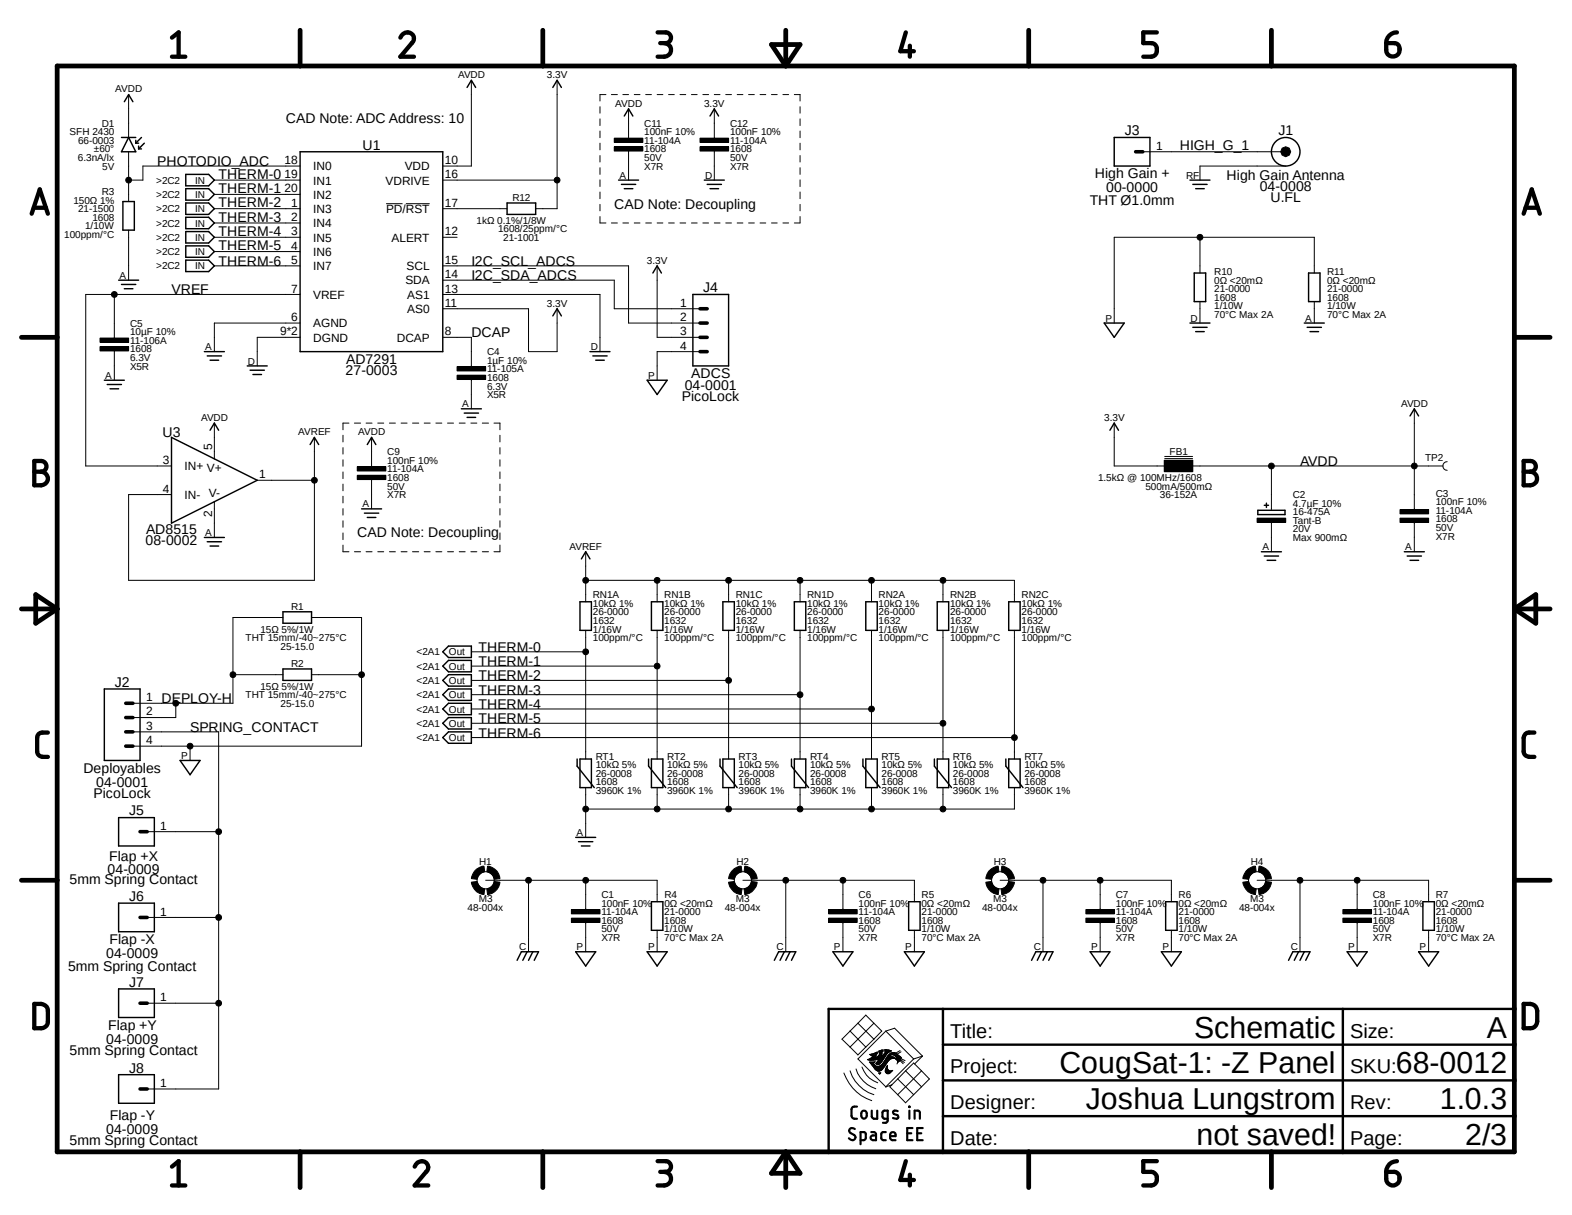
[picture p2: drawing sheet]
<svg xmlns="http://www.w3.org/2000/svg" width="279mm" height="216mm" viewBox="0 0 279 216" stroke-linecap="round" stroke-linejoin="round" font-family="sans-serif">
<path d="M3.4 3.1l272.6 209.7M276 3.1l-272.6 209.7" fill="none" stroke="#fff" stroke-width=".18"/>
<g fill="none" stroke="#000" stroke-width=".18">
<path d="M22.9 16.8v7.6M83.8 14.3v15.2h-5.1M99 14.3v22.8h-3.8M106.6 19v1.1M107.7 16.8h-1.1v1.1M108.7 16.8h1M110.7 16.8h1M111.7 19.3v5.3M112.7 16.8h1M114.8 16.8h1M116.8 16.8h1M118.8 16.8h1"/>
<path d="M120.9 16.8h1M122.9 16.8h1M124.9 16.8h1M127 16.8h1M127 19.3v5.3M129 16.8h1M131 16.8h1M133.1 16.8h1M135.1 16.8h1M137.1 16.8h1M139.1 16.8h1.1M141.2 16.8h1v1.1"/>
<path d="M142.2 19v1.1M22.9 27v8.8M38.1 39.6h15.2M38.1 32h15.2M38.1 34.5h15.2M38.1 37.1h15.2M53.3 29.5h-27.9v2.5h-2.5M68.6 36.2h2.9M72.1 36.2h4.3M78.7 32h20.3M78.7 37.1h11.4M106.6 21.1v1.2"/>
<path d="M106.6 23.3v1.2M106.6 25.4v1.2M106.6 27.6v1.2M106.6 29.8v1.2M106.6 32v1.1M106.6 34.1v1.2M106.6 36.3v1.2M106.6 38.5v1.1h1.1M108.7 39.6h1M109.2 24.6h5.1v.7h-5.1zM109.2 26.1h5.1v.7h-5.1zM110.7 39.6h1"/>
<path d="M111.7 26.8v5.2M112.7 39.6h1M114.8 39.6h1M116.8 39.6h1M118.8 39.6h1M120.9 39.6h1M122.9 39.6h1M124.4 24.6h5.1v.7h-5.1zM124.4 26.1h5.1v.7h-5.1zM124.9 39.6h1M127 39.6h1M127 26.8v5.2"/>
<path d="M129 39.6h1M131 39.6h1M133.1 39.6h1M135.1 39.6h1M137.1 39.6h1M139.1 39.6h1.1M142.2 38.5v1.1h-1M142.2 21.1v1.2M142.2 23.3v1.2M142.2 25.4v1.2M142.2 27.6v1.2M142.2 29.8v1.2"/>
<path d="M142.2 32v1.1M142.2 34.1v1.2M142.2 36.3v1.2M203.1 27h25.4M228.5 29.5h-15.2v2.5M20.3 52.3v7.8M22.9 40.9v8.9M38.1 42.2h15.2M38.1 44.7h15.2M38.1 47.2h15.2M53.3 59.9h-7.6v5.1M53.3 57.4h-15.2v5.1"/>
<path d="M53.3 52.3h-38.1v30.5h15.3M78.7 52.3h27.9v10.2M78.7 54.9h15.2v7.6h5.1v-7.6M78.7 59.9h5.1v5.3M78.7 47.2h33v10.2h12.7M78.7 49.8h30.5v5.1h15.2M78.7 42.2h2.5M116.8 47.2v12.7h7.6M213.3 42.2v6.3M213.3 53.6v3.8M233.6 48.5v-6.3h-35.6v15.2M233.6 53.6v3.8"/>
<path d="M17.8 60.1h5.1v.7h-5.1zM17.8 61.6h5.1v.8h-5.1zM20.3 62.4v5.2M38.1 75.2v6.3M55.9 77.7v25.4h-33v-15.2h7.6M61 77.3v1.2M61 79.5v1.2M62 75.2h-1v1.2M63 75.2h1.1M65.1 75.2h1M66 77.7v5.2M67.1 75.2h1.1"/>
<path d="M69.2 75.2h1.1M71.3 75.2h1M73.3 75.2h1.1M75.4 75.2h1.1M77.5 75.2h1M79.5 75.2h1.1M81.2 65.2h5.1v.7h-5.1zM81.2 66.7h5.1v.7h-5.1zM81.6 75.2h1.1M83.7 75.2h1.1M83.8 67.4v5.2M85.7 75.2h1.1"/>
<path d="M87.8 75.2h1.1v1.2M88.9 77.3v1.2M88.9 79.5v1.2M124.4 62.5h-7.6v5.1M198 75.2v7.6h8.9M251.4 72.6v18M38.1 89.2v6.3M45.7 85.3h10.2M61 81.7v1.1M61 83.9v1.1M61 86v1.2M61 88.2v1.2"/>
<path d="M61 90.4v1.1M61 92.5v1.2M61 94.7v1.2M61 96.9v1.1h1M63 98h1.1M63.5 82.9h5.1v.8h-5.1zM63.5 84.5h5.1v.7h-5.1zM65.1 98h1M66 85.2v5.2M67.1 98h1.1M69.2 98h1.1M71.3 98h1"/>
<path d="M73.3 98h1.1M75.4 98h1.1M77.5 98h1M79.5 98h1.1M81.6 98h1.1M83.7 98h1.1M85.7 98h1.1M88.9 96.9v1.1h-1.1M88.9 81.7v1.1M88.9 83.9v1.1M88.9 86v1.2M88.9 88.2v1.2"/>
<path d="M88.9 90.4v1.1M88.9 92.5v1.2M88.9 94.7v1.2M104.1 98v8.9M206.9 81.8h5.1v2h-5.1zM207 81.5h5M207 81.1h5M212 82.8h44.5M223.4 92.1h5.1v.7h-5.1zM226 82.8v7.8M226 92.8v5.2M248.8 90.6h5.1v.7h-5.1z"/>
<path d="M248.8 92.1h5.1v.7h-5.1zM251.4 92.8v5.2M257.2 82a.76 .76 0 0 0-.7 .8 .76 .76 0 0 0 .7 .8M41.4 119.9h8.9M50.3 109.7h-8.9v15.3h-17.8M55.4 109.7h8.9v22.9h-40.7M55.4 119.9h8.9M83.8 115.8h20.3M83.8 118.4h33M104.1 112v22.9M104.1 103.1h76.2v3.8M116.8 103.1v3.8"/>
<path d="M116.8 112v22.9M129.5 103.1v3.8M129.5 112v22.9M142.2 103.1v3.8M142.2 112v22.9M154.9 103.1v3.8M154.9 112v22.9M167.6 103.1v3.8M167.6 112v22.9M180.3 112v22.9M23.6 130h15.3v63.5h-12.7M31.2 125v2.5h-7.6"/>
<path d="M33.8 132.6v2.5M83.8 120.9h45.7M83.8 123.4h58.4M83.8 126h71.1M83.8 128.5h83.8M83.8 131.1h96.5M104.1 140v8.8M116.8 140v3.8M129.5 140v3.8M142.2 140v3.8M154.9 140v3.8M167.6 140v3.8"/>
<path d="M180.3 140v3.8h-76.2M26.2 147.8h12.7M83.8 156.8l1-.2a1.57 1.57 0 0 0 1.3 1.3l-.1 1.1a2.44 2.44 0 0 1-2.2-2.2zM84.3 154.8a2.49 2.49 0 0 1 1.7-.9l.1 1a1.68 1.68 0 0 0-1.3 1.4l-1-.2zM86.3 156.4h30.5v3.8M86.5 157.9a1.47 1.47 0 0 0 1.3-1.3l1.1 .2a2.45 2.45 0 0 1-2.2 2.2zM86.7 153.9a2.45 2.45 0 0 1 2.2 2.2l-1.1 .2a1.57 1.57 0 0 0-1.3-1.4zM93.9 156.4v12.7M104.1 156.4v5.2M129.5 156.8l1-.2a1.46 1.46 0 0 0 1.4 1.3l-.2 1.1a2.44 2.44 0 0 1-2.2-2.2zM130 154.8a2.3 2.3 0 0 1 1.7-.9l.2 1a1.56 1.56 0 0 0-1.4 1.4l-1-.2 .2-.8zM132 156.4h30.5v3.8"/>
<path d="M132.2 157.9a1.47 1.47 0 0 0 1.4-1.3l1 .2a2.58 2.58 0 0 1-2.2 2.2zM132.4 153.9a2.45 2.45 0 0 1 2.2 2.2l-1 .2a1.57 1.57 0 0 0-1.4-1.4zM139.7 156.4v12.7M149.8 156.4v5.2M175.2 156.8l1-.2a1.47 1.47 0 0 0 1.3 1.3l-.1 1.1a2.45 2.45 0 0 1-2.2-2.2zM175.7 154.8a2.49 2.49 0 0 1 1.7-.9l.1 1a1.57 1.57 0 0 0-1.3 1.4l-1-.2 .2-.8zM177.8 156.4h30.4v3.8M177.9 157.9a1.57 1.57 0 0 0 1.4-1.3l1 .2a2.57 2.57 0 0 1-2.2 2.2zM178.1 153.9a2.44 2.44 0 0 1 2.2 2.2l-1 .2a1.68 1.68 0 0 0-1.4-1.4zM185.4 156.4v12.7M195.5 156.4v5.2M220.9 156.8l1-.2a1.57 1.57 0 0 0 1.4 1.3l-.2 1.1a2.44 2.44 0 0 1-2.2-2.2z"/>
<path d="M221.4 154.8a2.49 2.49 0 0 1 1.7-.9l.2 1a1.68 1.68 0 0 0-1.4 1.4l-1-.2zM223.4 156.4h30.5v3.8M223.6 157.9a1.47 1.47 0 0 0 1.4-1.3l1 .2a2.45 2.45 0 0 1-2.2 2.2zM223.8 153.9a2.45 2.45 0 0 1 2.2 2.2l-1 .2a1.57 1.57 0 0 0-1.4-1.4zM231.1 156.4v12.7M241.2 156.4v5.2M26.2 163h12.7M26.2 178.3h12.7M101.6 161.6h5v.8h-5zM101.6 163.2h5v.7h-5zM104.1 163.9v5.2M116.8 165.3v3.8"/>
<path d="M147.3 161.6h5.1v.8h-5.1zM147.3 163.2h5.1v.7h-5.1zM149.8 163.9v5.2M162.5 165.3v3.8M193 161.6h5.1v.8h-5.1zM193 163.2h5.1v.7h-5.1zM195.5 163.9v5.2M208.2 165.3v3.8M238.7 161.6h5.1v.8h-5.1zM238.7 163.2h5.1v.7h-5.1zM241.2 163.9v5.2M253.9 165.3v3.8"/>
<path d="M150 190.7a7.9 7.9 0 0 0 4.9 4.9M151.1 190.3a6.6 6.6 0 0 0 4.2 4.2M151.1 186.1l1.4 1.4 1.4-1.4M151.1 183.2l2.8 2.9M152.1 189.9a5.5 5.5 0 0 0 3.6 3.6M152.5 181.8l1.4-1.4 2.8 2.8-1.4 1.5M152.5 181.8l-2.9 2.9 1.5 1.4M152.5 181.8l2.8 2.9M153.2 189.6a4.4 4.4 0 0 0 2.8 2.8M154.3 188.3h1.6M154.3 188.3h1.3M154.5 188.2l-.3 .1 .7 .1 1.3-.3-.3 .6"/>
<path d="M154.5 188.2h2.6M154.6 188.8h.8M154.6 187.4h1.1M154.6 188.8h.7M154.7 188.1h2.4M154.7 188.9h.5M154.7 187.5h1M154.7 188.9l.7 1M154.8 189h.5M154.8 188h2.4M154.9 189.1h.4M154.9 187.6h.8"/>
<path d="M154.9 187.3h.9M154.9 189.2h.5M154.9 187.9l-.4 .3M154.9 187.9h2.3M155 187.8h.6M155 189.3h.5M155.1 189.4h.5M155.1 187.7h.6M155.2 189.6h2M155.2 187.2h.7M155.2 188.9l.1 .2M155.3 189.7h1.8"/>
<path d="M155.3 184.7l-1.4 1.4M155.3 181.8l-4.2 4.3M155.3 189.1l.5 .4M155.4 189.8h1.6M155.4 189.9h1.5M155.4 189.9l.2 .2M155.5 188.7h.1M155.5 187.1h.4M155.5 190h1.3M155.5 188.7h-1l.2 .2M155.5 188.7l-.3 .2M155.6 190.1a.7 .7 0 0 0 .9 .1"/>
<path d="M155.6 190.1h1.2M155.7 190.2h1M155.7 189h.7M155.7 188.9h.8M155.7 187h.2M155.8 188.8h.7M155.8 190.2h.7M155.8 189.1h.5M155.8 187.8h1.5M155.9 188.8h.7M155.9 186.9h.1M155.9 186.9l-.3 1 .6-.3"/>
<path d="M155.9 186.9l-1.3 .5 .6 .3-.3 .2M155.9 188.7h.8M156 188.6h.8M156 187.7h1.4M156 188.5h.8M156.1 188.4h.8M156.1 187.7h1.3M156.1 188.3h.8M156.2 188.3h.8M156.2 187.6h1.2M156.2 186.8l.1 .3h.1l-.1 .3M156.2 187.5h.5"/>
<path d="M156.2 186.9h.6M156.2 186.8h.7M156.3 190.8h.1M156.3 189.5h.9M156.3 187h.5M156.3 187.4l-.1 .2M156.3 187.4h.4M156.3 187.3h.4M156.3 187.2h.5M156.4 190.7l.1-.1-.2 .2M156.4 187.1h.4M156.4 189.4l-1.2 .1"/>
<path d="M156.4 189.4h.9M156.4 186.7l-.2 .1M156.4 186.7h.5M156.5 190.7h-.3l.2 .2M156.5 189.3h.9M156.7 189.2h.7M156.7 186.6h.3l-.1 .3h-.7M156.7 186.6l-.3 .1M156.7 186.6h.2M156.7 190.2h-.2M156.7 187.4l.1 .2 .1-.1M156.8 186.9l-.1 .5"/>
<path d="M156.8 189.1h.7M156.8 189h.7M156.8 190l-.1 .2M156.9 188.9h.7M156.9 187.5h.6M157 188.8h.6M157 187.4h.6M157.1 188.2l-.5 .6a.57 .57 0 0 1-.9 .2l.2-.3M157.1 188.8h.6M157.1 188.8l-.7 .6M157.1 188.7h.7M157.1 187.3h.5"/>
<path d="M157.1 189.7l-.3 .3M157.2 187.2l-.3 .3M157.2 188.6h.6M157.2 187.2h.5M157.2 188.5h.7M157.3 188.4h.7M157.3 187.8l-.2 .4M157.3 187.1h.5M157.3 186.8h1M157.3 186.7h1M157.3 186.6h.8M157.3 187h.6"/>
<path d="M157.4 190.3h1.1M157.4 190.4h1.1M157.4 190.2h.6M157.4 190.2h.5M157.4 188.3h.7M157.4 190.5h1M157.4 190.1h.4M157.4 190h.4M157.4 186.9h.8M157.4 188.3h.8M157.4 186.9h.6M157.4 183.2l5 5"/>
<path d="M157.4 183.2l-4.9 5 5 5M157.4 183.2l1.6-.5 5 5M157.4 190.6h.9M157.4 189.9h.3M157.4 188.2h.9M157.5 189.8h.2M157.5 188.1h1.1M157.5 188.1l-.4 .7M157.5 190.7h.7M157.5 189.7h.2M157.6 189.7h.1M157.6 188h1.4"/>
<path d="M157.6 189.6h.1M157.6 187.9h1.4M157.6 189.5h.1M157.6 187.8h1.2M157.7 190.8h.3M157.7 189.4v-.1l-.3 .8v.5M157.7 189.4v.3M157.7 189.7l.1 .3M157.7 189.4h.1M157.7 187.7h.4M157.8 190l.3 .3M157.8 187.7h.3"/>
<path d="M157.9 187.6h.3M157.9 187.5h.4M158 187.4h1.6M158.2 186.9l-.5 .3-.4 .6M158.2 186.9l.3-.2-1.2-.2v.3h.1l-.2 .4M158.2 190.3l.5-.1-.7 .6h-.3l-.3-.2M158.2 187.2h1.1M158.3 187.5l-.3 .2 .7 .1 .5 .4M158.3 187.1h.9M158.3 187.1a1.08 1.08 0 0 1 1.4 .4l.5 .4M158.3 187.1l-.8 1M158.3 187.5a.79 .79 0 0 1 1.1 .7h-.1l.2 .3"/>
<path d="M158.5 190.2h.1M158.8 187.5h.8M159 187.6h.8M159 188.1l.2 .1M159.1 187.7h.8M159.2 188.2h.1M159.2 188.1a1.53 1.53 0 0 0-1.8 1l-.3 .6M159.2 187.7h.8M159.3 187.8h.8M159.3 188.3h.8M159.3 187.9h.9M159.3 188h.8"/>
<path d="M159.4 188.3h.6M159.4 188.2h.7M159.4 188.1h.7M159.5 188.4h.5M159.5 188.8l-.1 .3M159.5 188.6h.3M159.5 188.5h.4M159.5 188.5l.1 .2M159.6 191.7l-1.4 1.4 1.4 1.4M159.6 191.7l2.8 2.8M159.6 188.8h.1M159.6 188.7h.1"/>
<path d="M159.6 188.7l-.1 .1M159.9 188.4l.6 .6M160 186.7l-.8 .5M160 188.4l-.4 .3M160.1 188.3l.6 .5M160.1 188.3l-.1 .1M160.1 188.1l.8 .4M160.1 186.9l-.7 .4h-1.3M160.2 187.9l-.1 .4M161 190.3l1.4-1.4 1.4 1.4M161 190.3l-1.4 1.4M161 190.3l2.8 2.8"/>
<path d="M162.4 188.2l-5 4.9 1.1-.3M163.8 190.3l1.4 1.4-4.2 4.3-1.4-1.5M163.8 190.3l-4.2 4.2M164 187.7l-1.6 .5M164 187.7l-1.4 1.4"/>
<circle cx="22.9" cy="32" r=".51"/>
<circle cx="99" cy="32" r=".51"/>
<circle cx="228.5" cy="27" r=".88"/>
<circle cx="20.3" cy="52.3" r=".51"/>
<circle cx="213.3" cy="42.2" r=".51"/>
<circle cx="55.9" cy="85.3" r=".51"/>
<circle cx="226" cy="82.8" r=".51"/>
<circle cx="251.4" cy="82.8" r=".51"/>
<circle cx="41.4" cy="119.9" r=".51"/>
<circle cx="64.3" cy="119.9" r=".51"/>
<circle cx="104.1" cy="115.8" r=".51"/>
<circle cx="104.1" cy="103.1" r=".51"/>
<circle cx="116.8" cy="103.1" r=".51"/>
<circle cx="116.8" cy="118.4" r=".51"/>
<circle cx="129.5" cy="103.1" r=".51"/>
<circle cx="142.2" cy="103.1" r=".51"/>
<circle cx="154.9" cy="103.1" r=".51"/>
<circle cx="167.6" cy="103.1" r=".51"/>
<circle cx="31.2" cy="125" r=".51"/>
<circle cx="33.8" cy="132.6" r=".51"/>
<circle cx="129.5" cy="120.9" r=".51"/>
<circle cx="142.2" cy="123.4" r=".51"/>
<circle cx="154.9" cy="126" r=".51"/>
<circle cx="167.6" cy="128.5" r=".51"/>
<circle cx="180.3" cy="131.1" r=".51"/>
<circle cx="38.9" cy="147.8" r=".51"/>
<circle cx="86.3" cy="156.4" r="1.53"/>
<circle cx="93.9" cy="156.4" r=".51"/>
<circle cx="104.1" cy="156.4" r=".51"/>
<circle cx="104.1" cy="143.8" r=".51"/>
<circle cx="116.8" cy="143.8" r=".51"/>
<circle cx="129.5" cy="143.8" r=".51"/>
<circle cx="132" cy="156.4" r="1.53"/>
<circle cx="139.7" cy="156.4" r=".51"/>
<circle cx="142.2" cy="143.8" r=".51"/>
<circle cx="149.8" cy="156.4" r=".51"/>
<circle cx="154.9" cy="143.8" r=".51"/>
<circle cx="167.6" cy="143.8" r=".51"/>
<circle cx="177.8" cy="156.4" r="1.53"/>
<circle cx="185.4" cy="156.4" r=".51"/>
<circle cx="195.5" cy="156.4" r=".51"/>
<circle cx="223.4" cy="156.4" r="1.53"/>
<circle cx="231.1" cy="156.4" r=".51"/>
<circle cx="241.2" cy="156.4" r=".51"/>
<circle cx="38.9" cy="163" r=".51"/>
<circle cx="38.9" cy="178.3" r=".51"/>
</g>
<g fill="none" stroke="#000" stroke-width=".85">
<path d="M10.2 11.7h259v193h-259zM53.3 5.4v6.3M96.5 5.4v6.3M137.1 7.9h5.1l-2.5 3.8zM139.7 5.4v6.3M182.8 5.4v6.3M226 5.4v6.3M3.8 59.9h6.4M269.2 59.9h6.3M3.8 108.2h6.4M6.3 105.7l3.9 2.5-3.9 2.5zM269.2 108.2h6.3"/>
<path d="M269.2 108.2l3.8-2.5v5zM3.8 156.4h6.4M269.2 156.4h6.3M53.3 204.7v6.3M96.5 204.7v6.3M139.7 204.7v6.3M139.7 204.7l2.5 3.8h-5.1zM182.8 204.7v6.3M226 204.7v6.3"/>
</g>
<g fill="none" stroke="#000" stroke-width=".76">
<path d="M30.6 6.7l1.1-.9v4.3M30.6 10.1h2.3M71.2 6.7a1.19 1.19 0 0 1 1.5-.9 1.19 1.19 0 0 1 .7 1.6l-2.2 2.7h2.4M116.9 5.8h1.4a.95 .95 0 0 1 1 .9 .95 .95 0 0 1-1 1h-1M118.1 7.7a1.21 1.21 0 0 1 1.2 1.2 1.21 1.21 0 0 1-1.2 1.2h-1.2M161 5.8l-1 3.3h2.4M161.7 8.1v2M205.6 5.8h-2.4v1.9h1.4a1.23 1.23 0 0 1 1 1.2 1.23 1.23 0 0 1-1 1.2h-1.4M246.4 7.7h1.4a1.21 1.21 0 0 1 .9 1.4 1.21 1.21 0 0 1-1.3 .9 1.09 1.09 0 0 1-1-1.2zM248.3 5.8a1.88 1.88 0 0 0-1.9 1.9M5.6 38l1.5-4.3 1.4 4.3M6 36.9h2.2"/>
<path d="M270.8 38l1.4-4.3 1.5 4.3M271.1 36.9h2.2M6.1 81.9h1.2a.95 .95 0 0 1 1 1 .95 .95 0 0 1-1 .9 1.21 1.21 0 0 1 1.2 1.2 1.21 1.21 0 0 1-1.2 1.2h-1.2zM6.1 83.8h1.2M270.8 81.9h1.2a.95 .95 0 0 1 1 1 .95 .95 0 0 1-1 .9 1.21 1.21 0 0 1 1.2 1.2 1.21 1.21 0 0 1-1.2 1.2h-1.2zM270.8 83.8h1.2M8.5 130.2h-1a.87 .87 0 0 0-.9 .9v2.4a.97 .97 0 0 0 .9 1h1M272.7 130.2h-.9a.94 .94 0 0 0-1 .9v2.4a.97 .97 0 0 0 1 1h.9M6.1 178.4a2.22 2.22 0 0 1 2.2 .5l.2 .7v1.9a1.13 1.13 0 0 1-1.2 1.2h-1.2zM270.8 178.4a2.07 2.07 0 0 1 2.2 .5l.2 .7v1.9a1.21 1.21 0 0 1-1.2 1.2h-1.2zM30.6 207.3l1.1-1v4.4M30.6 210.7h2.3"/>
<path d="M73.7 207.3a1.2 1.2 0 0 1 1.4-1 1.2 1.2 0 0 1 1 1.4l-2.4 3h2.4M116.9 206.3h1.4a.95 .95 0 0 1 1 1 .95 .95 0 0 1-1 .9h-1M118.1 208.2a1.21 1.21 0 0 1 1.2 1.2 1.21 1.21 0 0 1-1.2 1.3h-1.2M161 206.3l-1 3.4h2.4M161.7 208.7v2M205.6 206.3h-2.4v1.9h1.4a1.23 1.23 0 0 1 1 1.2 1.23 1.23 0 0 1-1 1.3h-1.4M246.4 208.2h1.4a1.2 1.2 0 0 1 1 1.4 1.2 1.2 0 0 1-1.3 1 1.2 1.2 0 0 1-1.1-1.1zM248.3 206.3a1.88 1.88 0 0 0-1.9 1.9"/>
</g>
<path d="M167.6 179.3v25.4M238.7 179.3v25.4M269.2 179.3h-121.9v25.4M167.6 198.3h101.6M167.6 192h101.6M167.6 185.6h101.6" fill="none" stroke="#000" stroke-width=".42"/>
<g fill="none" stroke="#000" stroke-width=".38">
<path d="M152.3 196.6l-.7 .1-.3 .4 .1 1.4 .4 .3h.5M153.2 197.6a.49 .49 0 0 1 .5-.2 .49 .49 0 0 1 .4 .4v.5a.49 .49 0 0 1-.5 .5 .49 .49 0 0 1-.5-.5zM154.9 197.4v1l.4 .4h.6v-1.4M157.8 198.8h-.6l-.3-.2-.1-.9 .2-.3h.8v1.7l-.4 .4h-.5M159.6 197.4a.61 .61 0 0 0-.9 .2l.2 .4 .6 .2 .2 .3a.63 .63 0 0 1-1 .2M161.6 196.6l.1 .1zM161.6 197.4v1.4M162.6 198.8v-1.4h.6l.2 .1 .1 1.3M151.9 200.6a.6 .6 0 0 0-1 .3l.3 .4 .6 .4a.51 .51 0 0 1 .2 .7 .51 .51 0 0 1-.7 .2l-.4-.3M153 202.6h.5l.3-.2 .1-.9-.2-.3h-.7v2.1M154.9 201.2h.6l.2 .3v1.1h-.5a.42 .42 0 0 1-.5-.4 .42 .42 0 0 1 .5-.4h.5M157.4 201.2h-.6l-.2 .3 .1 .9 .3 .2h.4"/>
<path d="M158.2 201.9h1a.51 .51 0 0 0-.4-.7 .51 .51 0 0 0-.6 .4l.1 .8 .3 .2h.6M161.2 201.4h.8M162.2 200.4h-1v2.2h1M163 201.4h.7M164 200.4h-1v2.2h1"/>
</g>
<g fill="none" stroke="#000" stroke-width=".25">
<path d="M22.1 18.1l.8-1.3 .7 1.3M83 15.5l.8-1.2 .7 1.2M98.3 15.5l.7-1.2 .8 1.2M21.6 24.4h2.5M21.8 35.8h2.1v5.1h-2.1zM22.9 24.4l1.2 2.6h-2.5zM24.1 24.9v.5M24.1 25.4h.5M24.6 26v.5M24.6 26.5h.5M25.1 24.4l-1 1M25.7 25.4l-1.1 1.1"/>
<path d="M33 36.1h4.1l1 1-1 1h-4.1zM33 33.5h4.1l1 1-1 1.1h-4.1zM33 31h4.1l1 1-1 1h-4.1zM33 38.6h4.1l1 1-1 1h-4.1zM53.3 27h25.4v35.5h-25.4zM90.1 36.1h5.1v2h-5.1zM109.9 32h3.6M110.4 32.8h2.6M111 33.5h1.5M111 20.6l.7-1.3 .8 1.3M125.2 32h3.5M125.7 32.8h2.5"/>
<path d="M126.2 33.5h1.5M126.2 20.6l.8-1.3 .7 1.3M198 24.4h6.4v5.1h-6.4zM211.5 32h3.6M212 32.8h2.5M212.5 33.5h1.5M21.1 49.8h3.5M21.6 50.5h2.5M22.1 51.3h1.5M33 41.1h4.1l1 1.1-1 1h-4.1zM33 43.7h4.1l1 1-1 1h-4.1zM33 46.2h4.1l1 1-1 1.1h-4.1z"/>
<path d="M98.3 56.1l.7-1.2 .8 1.2M116 48.5l.8-1.3 .8 1.3M123.1 52.3h6.4v12.7h-6.4zM196.3 57.4h3.5l-1.8 2.5zM211.5 57.4h3.6M212 58.2h2.5M212.3 48.5h2v5.1h-2zM212.5 58.9h1.5M231.8 57.4h3.6M232.3 58.2h2.6M232.6 48.5h2v5.1h-2zM232.8 58.9h1.6"/>
<path d="M18.5 67.6h3.6M19 68.3h2.6M19.6 69.1h1.5M30.5 77.7l15.2 7.6-15.2 7.7zM36.3 62.5h3.6M36.8 63.2h2.6M37.3 64h1.6M37.3 76.5l.8-1.3 .8 1.3M43.9 65h3.6M44.4 65.8h2.6M45 66.5h1.5M55.1 79l.8-1.3 .7 1.3"/>
<path d="M65.3 79l.7-1.3 .8 1.3M82 72.6h3.6M82.5 73.4h2.5M83 74.2h1.5M104.9 62.5h3.5M105.4 63.2h2.5M105.9 64h1.5M115 67.6h3.6l-1.8 2.5zM197.3 76.5l.7-1.3 .8 1.3M250.6 73.9l.8-1.3 .7 1.3M36.3 95.5h3.6M36.8 96.3h2.6"/>
<path d="M37.3 97h1.6M64.3 90.4h3.5M64.8 91.2h2.5M65.3 91.9h1.5M103.3 99.3l.8-1.3 .8 1.3M223.6 90.7h4.8v.7h-4.8zM224.2 98h3.6M224.7 89.8h.8M224.7 98.8h2.5M225.1 89.4v.8M225.2 99.6h1.5M249.6 98h3.6"/>
<path d="M250.1 98.8h2.5M250.6 99.6h1.5M50.3 108.7h5.1v2h-5.1zM50.3 118.9h5.1v2h-5.1zM78.7 115.8l1-1h4.1v2h-4.1zM78.7 118.4l1-1.1h4.1v2.1h-4.1zM103.1 106.9h2v5.1h-2zM115.8 106.9h2v5.1h-2zM128.5 106.9h2v5.1h-2zM141.2 106.9h2v5.1h-2zM153.9 106.9h2v5.1h-2zM166.6 106.9h2v5.1h-2z"/>
<path d="M179.3 106.9h2v5.1h-2zM18.5 122.4h6.4v12.7h-6.4zM32 135.1h3.6l-1.8 2.6zM78.7 120.9l1-1h4.1v2h-4.1zM78.7 126l1-1h4.1v2h-4.1zM78.7 128.5l1-1h4.1v2h-4.1zM79.7 122.4h4.1v2.1h-4.1l-1-1.1zM79.7 130h4.1v2.1h-4.1l-1-1zM102.6 134.9v1.2l3 3.9M103.1 134.9h2v5.1h-2zM115.3 134.9v1.2l3 3.9M115.8 134.9h2v5.1h-2z"/>
<path d="M128 134.9v1.2l3 3.9M128.5 134.9h2v5.1h-2zM140.7 134.9v1.2l3 3.9M141.2 134.9h2v5.1h-2zM153.4 134.9v1.2l3 3.9M153.9 134.9h2v5.1h-2zM166.1 134.9v1.2l3 3.9M166.6 134.9h2v5.1h-2zM178.8 134.9v1.2l3 3.9M179.3 134.9h2v5.1h-2zM21.1 145.3h6.3v5h-6.3zM102.3 148.8h3.6"/>
<path d="M102.8 149.6h2.6M103.3 150.3h1.6M21.1 160.5h6.3v5.1h-6.3zM21.1 175.7h6.3v5.1h-6.3zM91.9 170.6l.8-1.5h3l-.7 1.5M93.7 169.1l-.8 1.5M94.7 169.1l-.8 1.5M102.3 169.1h3.6l-1.8 2.6zM115 169.1h3.6l-1.8 2.6zM115.8 160.2h2v5.1h-2zM137.6 170.6l.8-1.5h3l-.7 1.5M139.4 169.1l-.8 1.5"/>
<path d="M140.4 169.1l-.7 1.5M148 169.1h3.6l-1.8 2.6zM160.7 169.1h3.6l-1.8 2.6zM161.5 160.2h2v5.1h-2zM183.3 170.6l.8-1.5h3.1l-.8 1.5M185.1 169.1l-.7 1.5M186.1 169.1l-.7 1.5M193.8 169.1h3.5l-1.8 2.6zM206.4 169.1h3.6l-1.8 2.6zM207.2 160.2h2v5.1h-2zM229 170.6l.8-1.5h3l-.7 1.5M230.8 169.1l-.8 1.5"/>
<path d="M231.8 169.1l-.7 1.5M239.4 169.1h3.6l-1.8 2.6zM252.1 169.1h3.6l-1.8 2.6zM252.9 160.2h2v5.1h-2zM21.1 191h6.3v5h-6.3z"/>
<circle cx="228.5" cy="27" r="2.54"/>
</g>
<g fill="none" stroke="#000" stroke-width=".64">
<path d="M201.8 27h1.3M124.4 57.4h1.3M124.4 59.9h1.3M124.4 54.9h1.3M124.4 62.5h1.3M22.4 127.5h1.2M22.4 130h1.2M22.4 132.6h1.2M22.4 125h1.2M24.9 147.8h1.3M24.9 163h1.3M24.9 178.3h1.3"/>
<path d="M24.9 193.5h1.3"/>
</g>
<g fill="#000">
<path d="M109.2 24.6h5.1v.7h-5.1z" fill-rule="evenodd"/>
<path d="M109.2 26.1h5.1v.7h-5.1z" fill-rule="evenodd"/>
<path d="M124.4 24.6h5.1v.7h-5.1z" fill-rule="evenodd"/>
<path d="M124.4 26.1h5.1v.7h-5.1z" fill-rule="evenodd"/>
<path d="M17.8 60.1h5.1v.7h-5.1z" fill-rule="evenodd"/>
<path d="M17.8 61.6h5.1v.8h-5.1z" fill-rule="evenodd"/>
<path d="M81.2 65.2h5.1v.7h-5.1z" fill-rule="evenodd"/>
<path d="M81.2 66.7h5.1v.7h-5.1z" fill-rule="evenodd"/>
<path d="M63.5 82.9h5.1v.8h-5.1z" fill-rule="evenodd"/>
<path d="M63.5 84.5h5.1v.7h-5.1z" fill-rule="evenodd"/>
<path d="M206.9 81.8h5.1v2h-5.1z" fill-rule="evenodd"/>
<path d="M223.4 92.1h5.1v.7h-5.1z" fill-rule="evenodd"/>
<path d="M248.8 90.6h5.1v.7h-5.1z" fill-rule="evenodd"/>
<path d="M248.8 92.1h5.1v.7h-5.1z" fill-rule="evenodd"/>
<path d="M83.8 156.8l1-.2a1.57 1.57 0 0 0 1.3 1.3l-.1 1.1a2.44 2.44 0 0 1-2.2-2.2z" fill-rule="evenodd"/>
<path d="M84.3 154.8a2.49 2.49 0 0 1 1.7-.9l.1 1a1.68 1.68 0 0 0-1.3 1.4l-1-.2z" fill-rule="evenodd"/>
<path d="M86.5 157.9a1.47 1.47 0 0 0 1.3-1.3l1.1 .2a2.45 2.45 0 0 1-2.2 2.2z" fill-rule="evenodd"/>
<path d="M86.7 153.9a2.45 2.45 0 0 1 2.2 2.2l-1.1 .2a1.57 1.57 0 0 0-1.3-1.4z" fill-rule="evenodd"/>
<path d="M129.5 156.8l1-.2a1.46 1.46 0 0 0 1.4 1.3l-.2 1.1a2.44 2.44 0 0 1-2.2-2.2z" fill-rule="evenodd"/>
<path d="M130 154.8a2.3 2.3 0 0 1 1.7-.9l.2 1a1.56 1.56 0 0 0-1.4 1.4l-1-.2 .2-.8z" fill-rule="evenodd"/>
<path d="M132.2 157.9a1.47 1.47 0 0 0 1.4-1.3l1 .2a2.58 2.58 0 0 1-2.2 2.2z" fill-rule="evenodd"/>
<path d="M132.4 153.9a2.45 2.45 0 0 1 2.2 2.2l-1 .2a1.57 1.57 0 0 0-1.4-1.4z" fill-rule="evenodd"/>
<path d="M175.2 156.8l1-.2a1.47 1.47 0 0 0 1.3 1.3l-.1 1.1a2.45 2.45 0 0 1-2.2-2.2z" fill-rule="evenodd"/>
<path d="M175.7 154.8a2.49 2.49 0 0 1 1.7-.9l.1 1a1.57 1.57 0 0 0-1.3 1.4l-1-.2 .2-.8z" fill-rule="evenodd"/>
<path d="M177.9 157.9a1.57 1.57 0 0 0 1.4-1.3l1 .2a2.57 2.57 0 0 1-2.2 2.2z" fill-rule="evenodd"/>
<path d="M178.1 153.9a2.44 2.44 0 0 1 2.2 2.2l-1 .2a1.68 1.68 0 0 0-1.4-1.4z" fill-rule="evenodd"/>
<path d="M220.9 156.8l1-.2a1.57 1.57 0 0 0 1.4 1.3l-.2 1.1a2.44 2.44 0 0 1-2.2-2.2z" fill-rule="evenodd"/>
<path d="M221.4 154.8a2.49 2.49 0 0 1 1.7-.9l.2 1a1.68 1.68 0 0 0-1.4 1.4l-1-.2z" fill-rule="evenodd"/>
<path d="M223.6 157.9a1.47 1.47 0 0 0 1.4-1.3l1 .2a2.45 2.45 0 0 1-2.2 2.2z" fill-rule="evenodd"/>
<path d="M223.8 153.9a2.45 2.45 0 0 1 2.2 2.2l-1 .2a1.57 1.57 0 0 0-1.4-1.4z" fill-rule="evenodd"/>
<path d="M101.6 161.6h5v.8h-5z" fill-rule="evenodd"/>
<path d="M101.6 163.2h5v.7h-5z" fill-rule="evenodd"/>
<path d="M147.3 161.6h5.1v.8h-5.1z" fill-rule="evenodd"/>
<path d="M147.3 163.2h5.1v.7h-5.1z" fill-rule="evenodd"/>
<path d="M193 161.6h5.1v.8h-5.1z" fill-rule="evenodd"/>
<path d="M193 163.2h5.1v.7h-5.1z" fill-rule="evenodd"/>
<path d="M238.7 161.6h5.1v.8h-5.1z" fill-rule="evenodd"/>
<path d="M238.7 163.2h5.1v.7h-5.1z" fill-rule="evenodd"/>
<circle cx="22.9" cy="32" r=".51"/>
<circle cx="99" cy="32" r=".51"/>
<circle cx="228.5" cy="27" r=".88"/>
<circle cx="20.3" cy="52.3" r=".51"/>
<circle cx="213.3" cy="42.2" r=".51"/>
<circle cx="55.9" cy="85.3" r=".51"/>
<circle cx="226" cy="82.8" r=".51"/>
<circle cx="251.4" cy="82.8" r=".51"/>
<circle cx="41.4" cy="119.9" r=".51"/>
<circle cx="64.3" cy="119.9" r=".51"/>
<circle cx="104.1" cy="115.8" r=".51"/>
<circle cx="104.1" cy="103.1" r=".51"/>
<circle cx="116.8" cy="103.1" r=".51"/>
<circle cx="116.8" cy="118.4" r=".51"/>
<circle cx="129.5" cy="103.1" r=".51"/>
<circle cx="142.2" cy="103.1" r=".51"/>
<circle cx="154.9" cy="103.1" r=".51"/>
<circle cx="167.6" cy="103.1" r=".51"/>
<circle cx="31.2" cy="125" r=".51"/>
<circle cx="33.8" cy="132.6" r=".51"/>
<circle cx="129.5" cy="120.9" r=".51"/>
<circle cx="142.2" cy="123.4" r=".51"/>
<circle cx="154.9" cy="126" r=".51"/>
<circle cx="167.6" cy="128.5" r=".51"/>
<circle cx="180.3" cy="131.1" r=".51"/>
<circle cx="38.9" cy="147.8" r=".51"/>
<circle cx="93.9" cy="156.4" r=".51"/>
<circle cx="104.1" cy="156.4" r=".51"/>
<circle cx="104.1" cy="143.8" r=".51"/>
<circle cx="116.8" cy="143.8" r=".51"/>
<circle cx="129.5" cy="143.8" r=".51"/>
<circle cx="139.7" cy="156.4" r=".51"/>
<circle cx="142.2" cy="143.8" r=".51"/>
<circle cx="149.8" cy="156.4" r=".51"/>
<circle cx="154.9" cy="143.8" r=".51"/>
<circle cx="167.6" cy="143.8" r=".51"/>
<circle cx="185.4" cy="156.4" r=".51"/>
<circle cx="195.5" cy="156.4" r=".51"/>
<circle cx="231.1" cy="156.4" r=".51"/>
<circle cx="241.2" cy="156.4" r=".51"/>
<circle cx="38.9" cy="163" r=".51"/>
<circle cx="38.9" cy="178.3" r=".51"/>
</g>
<g font-size="5.4">
<text x="212.2" y="184.4">Schematic</text>
<text x="264.3" y="184.4">A</text>
<text x="188.3" y="190.7">CougSat-1: -Z Panel</text>
<text x="248.1" y="190.7">68-0012</text>
<text x="193" y="197.1">Joshua Lungstrom</text>
<text x="255.9" y="197.1">1.0.3</text>
<text x="212.6" y="203.4">not saved!</text>
<text x="260.4" y="203.4">2/3</text>
</g>
<g font-size="3.6">
<text x="168.9" y="184.4">Title:</text>
<text x="239.9" y="184.4">Size:</text>
<text x="168.9" y="190.7">Project:</text>
<text x="240" y="190.7">SKU:</text>
<text x="168.9" y="197.1">Designer:</text>
<text x="239.9" y="197.1">Rev:</text>
<text x="168.9" y="203.4">Date:</text>
<text x="239.9" y="203.4">Page:</text>
</g>
<g font-size="2.5">
<text x="50.8" y="21.9">CAD Note: ADC Address: 10</text>
<text x="27.9" y="29.5">PHOTODIO_ADC</text>
<text x="64.4" y="26.6">U1</text>
<text x="199.9" y="24">J3</text>
<text x="209.7" y="26.7">HIGH_G_1</text>
<text x="227.2" y="24">J1</text>
<text x="38.9" y="31.8">THERM-0</text>
<text x="38.9" y="34.3">THERM-1</text>
<text x="194.6" y="31.7">High Gain +</text>
<text x="196.6" y="34.2">00-0000</text>
<text x="218" y="31.9">High Gain Antenna</text>
<text x="223.9" y="34">04-0008</text>
<text x="225.8" y="35.9">U.FL</text>
<text x="38.9" y="36.8">THERM-2</text>
<text x="38.9" y="39.4">THERM-3</text>
<text x="38.9" y="41.9">THERM-4</text>
<text x="109.2" y="37.1">CAD Note: Decoupling</text>
<text x="193.7" y="36.4">THT Ø1.0mm</text>
<text x="38.9" y="44.5">THERM-5</text>
<text x="38.9" y="47.2">THERM-6</text>
<text x="83.8" y="47.2">I2C_SCL_ADCS</text>
<text x="30.5" y="52.3">VREF</text>
<text x="83.8" y="49.8">I2C_SDA_ADCS</text>
<text x="125" y="51.9">J4</text>
<text x="83.8" y="59.9">DCAP</text>
<text x="61.5" y="64.6">AD7291</text>
<text x="61.4" y="66.7">27-0003</text>
<text x="121.2" y="71.2">PicoLock</text>
<text x="121.7" y="69.2">04-0001</text>
<text x="122.9" y="67.2">ADCS</text>
<text x="28.9" y="77.6">U3</text>
<text x="231.1" y="82.8">AVDD</text>
<text x="26" y="94.9">AD8515</text>
<text x="63.5" y="95.5">CAD Note: Decoupling</text>
<text x="25.9" y="96.9">08-0002</text>
<text x="85" y="115.8">THERM-0</text>
<text x="85" y="118.4">THERM-1</text>
<text x="20.4" y="122">J2</text>
<text x="28.7" y="125">DEPLOY-H</text>
<text x="85" y="120.9">THERM-2</text>
<text x="85" y="123.4">THERM-3</text>
<text x="85" y="126">THERM-4</text>
<text x="33.8" y="130.1">SPRING_CONTACT</text>
<text x="85" y="128.5">THERM-5</text>
<text x="85" y="131.1">THERM-6</text>
<text x="14.8" y="137.3">Deployables</text>
<text x="16.6" y="141.9">PicoLock</text>
<text x="17.1" y="139.8">04-0001</text>
<text x="22.9" y="144.9">J5</text>
<text x="19.1" y="155.3">04-0009</text>
<text x="19.4" y="153">Flap +X</text>
<text x="12.4" y="157.1">5mm Spring Contact</text>
<text x="22.9" y="160.1">J6</text>
<text x="19.5" y="167.7">Flap -X</text>
<text x="12.1" y="172.6">5mm Spring Contact</text>
<text x="18.9" y="170.3">04-0009</text>
<text x="22.9" y="175.3">J7</text>
<text x="18.9" y="185.5">04-0009</text>
<text x="19.2" y="183">Flap +Y</text>
<text x="12.4" y="187.5">5mm Spring Contact</text>
<text x="22.9" y="190.6">J8</text>
<text x="12.4" y="203.5">5mm Spring Contact</text>
<text x="18.9" y="201.5">04-0009</text>
<text x="19.5" y="199">Flap -Y</text>
</g>
<g font-size="2.1">
<text x="50.6" y="29.1">18</text>
<text x="79.1" y="29.1">10</text>
<text x="205.5" y="26.6">1</text>
<text x="50.6" y="31.7">19</text>
<text x="50.6" y="34.2">20</text>
<text x="55.7" y="30.3">IN0</text>
<text x="55.7" y="32.8">IN1</text>
<text x="55.7" y="35.3">IN2</text>
<text x="68.5" y="32.8">VDRIVE</text>
<text x="71.9" y="30.3">VDD</text>
<text x="79.1" y="31.7">16</text>
<text x="51.8" y="36.7">1</text>
<text x="51.8" y="39.3">2</text>
<text x="51.8" y="41.8">3</text>
<text x="55.7" y="37.8">IN3</text>
<text x="55.7" y="40.4">IN4</text>
<text x="68.6" y="37.8">PD/RST</text>
<text x="79.1" y="36.7">17</text>
<text x="79.1" y="41.8">12</text>
<text x="51.8" y="44.4">4</text>
<text x="51.8" y="46.9">5</text>
<text x="55.7" y="42.9">IN5</text>
<text x="55.7" y="45.5">IN6</text>
<text x="69.6" y="42.9">ALERT</text>
<text x="79.1" y="46.9">15</text>
<text x="51.8" y="52">7</text>
<text x="55.7" y="53.1">VREF</text>
<text x="55.7" y="48">IN7</text>
<text x="72.1" y="50.5">SDA</text>
<text x="72.3" y="48">SCL</text>
<text x="72.4" y="53.1">AS1</text>
<text x="79.1" y="52">13</text>
<text x="79.1" y="49.4">14</text>
<text x="49.8" y="59.6">9*2</text>
<text x="51.8" y="57.1">6</text>
<text x="55.7" y="58.2">AGND</text>
<text x="72.4" y="55.6">AS0</text>
<text x="79.1" y="54.5">11</text>
<text x="79.1" y="59.6">8</text>
<text x="120.9" y="59.6">3</text>
<text x="120.9" y="57.1">2</text>
<text x="120.9" y="54.5">1</text>
<text x="55.7" y="60.7">DGND</text>
<text x="70.5" y="60.7">DCAP</text>
<text x="120.9" y="62.1">4</text>
<text x="28.9" y="82.5">3</text>
<text x="32.8" y="83.6">IN+ V+</text>
<text x="37.7" y="79.9" transform="rotate(-90 37.7 79.9)">5</text>
<text x="28.9" y="87.5">4</text>
<text x="32.8" y="88.6">IN-</text>
<text x="37.1" y="88.4">V-</text>
<text x="46.1" y="85">1</text>
<text x="37.7" y="91.9" transform="rotate(-90 37.7 91.9)">2</text>
<text x="25.9" y="124.6">1</text>
<text x="25.9" y="129.7">3</text>
<text x="25.9" y="127.1">2</text>
<text x="25.9" y="132.2">4</text>
<text x="28.5" y="147.4">1</text>
<text x="28.5" y="162.7">1</text>
<text x="28.5" y="177.9">1</text>
<text x="28.5" y="193.2">1</text>
</g>
<g font-size="1.8">
<text x="20.5" y="16.4">AVDD</text>
<text x="81.4" y="13.9">AVDD</text>
<text x="97.2" y="13.9">3.3V</text>
<text x="18.1" y="22.5">D1</text>
<text x="109.3" y="19">AVDD</text>
<text x="114.5" y="22.5">C11</text>
<text x="125.1" y="19">3.3V</text>
<text x="129.8" y="22.5">C12</text>
<text x="12.4" y="24">SFH 2430</text>
<text x="13.8" y="28.6">6.3nA/lx</text>
<text x="13.9" y="25.6">66-0003</text>
<text x="16.7" y="27.1">±60°</text>
<text x="114.5" y="25.6">11-104A</text>
<text x="114.5" y="27.1">1608</text>
<text x="114.5" y="28.6">50V</text>
<text x="114.5" y="24">100nF 10%</text>
<text x="129.8" y="24">100nF 10%</text>
<text x="129.8" y="25.6">11-104A</text>
<text x="129.8" y="27.1">1608</text>
<text x="129.8" y="28.6">50V</text>
<text x="18.1" y="34.7">R3</text>
<text x="18.2" y="30.1">5V</text>
<text x="27.7" y="32.7">&gt;2C2</text>
<text x="27.7" y="35.2">&gt;2C2</text>
<text x="34.7" y="32.7">IN</text>
<text x="34.7" y="35.2">IN</text>
<text x="91.1" y="35.7">R12</text>
<text x="110.1" y="31.8">A</text>
<text x="114.5" y="30.1">X7R</text>
<text x="125.3" y="31.8">D</text>
<text x="129.8" y="30.1">X7R</text>
<text x="210.8" y="31.8">RF</text>
<text x="13" y="36.2">150Ω 1%</text>
<text x="13.9" y="37.7">21-1500</text>
<text x="15.1" y="40.8">1/10W</text>
<text x="16.4" y="39.2">1608</text>
<text x="27.7" y="37.7">&gt;2C2</text>
<text x="27.7" y="40.3">&gt;2C2</text>
<text x="34.7" y="37.7">IN</text>
<text x="34.7" y="40.3">IN</text>
<text x="84.7" y="39.8">1kΩ 0.1%/1/8W</text>
<text x="88.5" y="41.3">1608/25ppm/°C</text>
<text x="11.4" y="42.3">100ppm/°C</text>
<text x="27.7" y="42.8">&gt;2C2</text>
<text x="27.7" y="45.3">&gt;2C2</text>
<text x="27.7" y="47.9">&gt;2C2</text>
<text x="34.7" y="42.8">IN</text>
<text x="34.7" y="45.3">IN</text>
<text x="34.7" y="47.9">IN</text>
<text x="89.5" y="42.8">21-1001</text>
<text x="115" y="46.9">3.3V</text>
<text x="21.3" y="49.5">A</text>
<text x="215.8" y="53.5">1608</text>
<text x="215.8" y="51.9">21-0000</text>
<text x="215.8" y="50.4">0Ω &lt;20mΩ</text>
<text x="215.8" y="48.9">R10</text>
<text x="235.9" y="53.5">1608</text>
<text x="235.9" y="51.9">21-0000</text>
<text x="235.9" y="50.4">0Ω &lt;20mΩ</text>
<text x="235.9" y="48.9">R11</text>
<text x="23.1" y="59.6">10µF 10%</text>
<text x="23.1" y="58">C5</text>
<text x="97.2" y="54.5">3.3V</text>
<text x="196.5" y="57.2">P</text>
<text x="211.6" y="57.2">D</text>
<text x="215.8" y="55">1/10W</text>
<text x="215.8" y="56.5">70°C Max 2A</text>
<text x="232" y="57.2">A</text>
<text x="235.9" y="55">1/10W</text>
<text x="235.9" y="56.5">70°C Max 2A</text>
<text x="23.1" y="61.1">11-106A</text>
<text x="23.1" y="62.6">1608</text>
<text x="23.1" y="64.1">6.3V</text>
<text x="23.1" y="65.7">X5R</text>
<text x="36.5" y="62.2">A</text>
<text x="44.1" y="64.8">D</text>
<text x="86.6" y="64.6">1µF 10%</text>
<text x="86.6" y="63.1">C4</text>
<text x="105" y="62.2">D</text>
<text x="18.7" y="67.3">A</text>
<text x="86.6" y="66.2">11-105A</text>
<text x="86.6" y="67.7">1608</text>
<text x="86.6" y="69.2">6.3V</text>
<text x="86.6" y="70.7">X5R</text>
<text x="115.2" y="67.3">P</text>
<text x="35.7" y="74.8">AVDD</text>
<text x="53" y="77.3">AVREF</text>
<text x="63.7" y="77.3">AVDD</text>
<text x="82.2" y="72.4">A</text>
<text x="196.3" y="74.8">3.3V</text>
<text x="249" y="72.3">AVDD</text>
<text x="68.8" y="83.9">11-104A</text>
<text x="68.8" y="82.4">100nF 10%</text>
<text x="68.8" y="80.9">C9</text>
<text x="207.9" y="80.9">FB1</text>
<text x="253.3" y="81.9">TP2</text>
<text x="68.8" y="85.5">1608</text>
<text x="68.8" y="87">50V</text>
<text x="68.8" y="88.5">X7R</text>
<text x="195.2" y="85.5">1.5kΩ @ 100MHz/1608</text>
<text x="203.6" y="87">500mA 500mΩ</text>
<text x="206.2" y="88.5">36-152A</text>
<text x="209.2" y="87">/</text>
<text x="229.8" y="88.5">C2</text>
<text x="255.2" y="89.8">100nF 10%</text>
<text x="255.2" y="88.3">C3</text>
<text x="36.5" y="95.3">A</text>
<text x="64.4" y="90.2">A</text>
<text x="229.8" y="91.6">16-475A</text>
<text x="229.8" y="93.1">Tant-B</text>
<text x="229.8" y="94.6">20V</text>
<text x="229.8" y="90">4.7µF 10%</text>
<text x="255.2" y="91.3">11-104A</text>
<text x="255.2" y="92.8">1608</text>
<text x="255.2" y="94.4">50V</text>
<text x="255.2" y="95.9">X7R</text>
<text x="101.2" y="97.7">AVREF</text>
<text x="224.4" y="97.8">A</text>
<text x="229.8" y="96.1">Max 900mΩ</text>
<text x="249.8" y="97.8">A</text>
<text x="105.4" y="107.8">10kΩ 1%</text>
<text x="105.4" y="106.3">RN1A</text>
<text x="118.1" y="107.8">10kΩ 1%</text>
<text x="118.1" y="106.3">RN1B</text>
<text x="130.8" y="107.8">10kΩ 1%</text>
<text x="130.8" y="106.3">RN1C</text>
<text x="143.5" y="107.8">10kΩ 1%</text>
<text x="143.5" y="106.3">RN1D</text>
<text x="156.2" y="107.8">10kΩ 1%</text>
<text x="156.2" y="106.3">RN2A</text>
<text x="168.9" y="107.8">10kΩ 1%</text>
<text x="168.9" y="106.3">RN2B</text>
<text x="181.6" y="107.8">10kΩ 1%</text>
<text x="181.6" y="106.3">RN2C</text>
<text x="43.6" y="113.9">THT 15mm/-40~275°C</text>
<text x="46.3" y="112.4">15Ω 5%/1W</text>
<text x="51.7" y="108.3">R1</text>
<text x="105.4" y="110.9">1632</text>
<text x="105.4" y="112.4">1/16W</text>
<text x="105.4" y="113.9">100ppm/°C</text>
<text x="105.4" y="109.3">26-0000</text>
<text x="118.1" y="110.9">1632</text>
<text x="118.1" y="112.4">1/16W</text>
<text x="118.1" y="113.9">100ppm/°C</text>
<text x="118.1" y="109.3">26-0000</text>
<text x="130.8" y="110.9">1632</text>
<text x="130.8" y="112.4">1/16W</text>
<text x="130.8" y="113.9">100ppm/°C</text>
<text x="130.8" y="109.3">26-0000</text>
<text x="143.5" y="110.9">1632</text>
<text x="143.5" y="112.4">1/16W</text>
<text x="143.5" y="113.9">100ppm/°C</text>
<text x="143.5" y="109.3">26-0000</text>
<text x="156.2" y="110.9">1632</text>
<text x="156.2" y="112.4">1/16W</text>
<text x="156.2" y="113.9">100ppm/°C</text>
<text x="156.2" y="109.3">26-0000</text>
<text x="168.9" y="110.9">1632</text>
<text x="168.9" y="112.4">1/16W</text>
<text x="168.9" y="113.9">100ppm/°C</text>
<text x="168.9" y="109.3">26-0000</text>
<text x="181.6" y="110.9">1632</text>
<text x="181.6" y="112.4">1/16W</text>
<text x="181.6" y="113.9">100ppm/°C</text>
<text x="181.6" y="109.3">26-0000</text>
<text x="49.9" y="115.4">25-15.0</text>
<text x="51.7" y="118.5">R2</text>
<text x="74" y="116.5">&lt;2A1</text>
<text x="74" y="119">&lt;2A1</text>
<text x="79.8" y="116.5">Out</text>
<text x="79.8" y="119">Out</text>
<text x="43.6" y="124.1">THT 15mm/-40~275°C</text>
<text x="46.3" y="122.6">15Ω 5%/1W</text>
<text x="49.9" y="125.6">25-15.0</text>
<text x="74" y="121.5">&lt;2A1</text>
<text x="74" y="124.1">&lt;2A1</text>
<text x="79.8" y="121.5">Out</text>
<text x="79.8" y="124.1">Out</text>
<text x="74" y="126.6">&lt;2A1</text>
<text x="74" y="129.2">&lt;2A1</text>
<text x="74" y="131.7">&lt;2A1</text>
<text x="79.8" y="126.6">Out</text>
<text x="79.8" y="129.2">Out</text>
<text x="79.8" y="131.7">Out</text>
<text x="32.2" y="134.9">P</text>
<text x="105.9" y="136.5">10kΩ 5%</text>
<text x="105.9" y="135">RT1</text>
<text x="118.6" y="136.5">10kΩ 5%</text>
<text x="118.6" y="135">RT2</text>
<text x="131.3" y="135">RT3</text>
<text x="131.3" y="136.5">10kΩ 5%</text>
<text x="144" y="136.5">10kΩ 5%</text>
<text x="144" y="135">RT4</text>
<text x="156.7" y="136.5">10kΩ 5%</text>
<text x="156.7" y="135">RT5</text>
<text x="169.4" y="136.5">10kΩ 5%</text>
<text x="169.4" y="135">RT6</text>
<text x="182.1" y="136.5">10kΩ 5%</text>
<text x="182.1" y="135">RT7</text>
<text x="105.9" y="139.6">1608</text>
<text x="105.9" y="141.1">3960K 1%</text>
<text x="105.9" y="138.1">26-0008</text>
<text x="118.6" y="139.6">1608</text>
<text x="118.6" y="141.1">3960K 1%</text>
<text x="118.6" y="138.1">26-0008</text>
<text x="131.3" y="139.6">1608</text>
<text x="131.3" y="141.1">3960K 1%</text>
<text x="131.3" y="138.1">26-0008</text>
<text x="144" y="139.6">1608</text>
<text x="144" y="141.1">3960K 1%</text>
<text x="144" y="138.1">26-0008</text>
<text x="156.7" y="139.6">1608</text>
<text x="156.7" y="141.1">3960K 1%</text>
<text x="156.7" y="138.1">26-0008</text>
<text x="169.4" y="139.6">1608</text>
<text x="169.4" y="141.1">3960K 1%</text>
<text x="169.4" y="138.1">26-0008</text>
<text x="182.1" y="139.6">1608</text>
<text x="182.1" y="141.1">3960K 1%</text>
<text x="182.1" y="138.1">26-0008</text>
<text x="102.5" y="148.6">A</text>
<text x="85.2" y="153.8">H1</text>
<text x="130.9" y="153.8">H2</text>
<text x="176.6" y="153.8">H3</text>
<text x="222.3" y="153.8">H4</text>
<text x="83.1" y="161.9">48-004x</text>
<text x="85.1" y="160.4">M3</text>
<text x="106.9" y="161.1">100nF 10%</text>
<text x="106.9" y="159.6">C1</text>
<text x="118.1" y="161.1">0Ω &lt;20mΩ</text>
<text x="118.1" y="159.6">R4</text>
<text x="128.8" y="161.9">48-004x</text>
<text x="130.8" y="160.4">M3</text>
<text x="152.6" y="161.1">100nF 10%</text>
<text x="152.6" y="159.6">C6</text>
<text x="163.8" y="161.1">0Ω &lt;20mΩ</text>
<text x="163.8" y="159.6">R5</text>
<text x="174.5" y="161.9">48-004x</text>
<text x="176.5" y="160.4">M3</text>
<text x="198.3" y="161.1">100nF 10%</text>
<text x="198.3" y="159.6">C7</text>
<text x="209.5" y="161.1">0Ω &lt;20mΩ</text>
<text x="209.5" y="159.6">R6</text>
<text x="220.2" y="161.9">48-004x</text>
<text x="222.2" y="160.4">M3</text>
<text x="244" y="161.1">100nF 10%</text>
<text x="244" y="159.6">C8</text>
<text x="255.2" y="161.1">0Ω &lt;20mΩ</text>
<text x="255.2" y="159.6">R7</text>
<text x="106.9" y="162.6">11-104A</text>
<text x="106.9" y="164.2">1608</text>
<text x="106.9" y="165.7">50V</text>
<text x="106.9" y="167.2">X7R</text>
<text x="118.1" y="164.2">1608</text>
<text x="118.1" y="165.7">1/10W</text>
<text x="118.1" y="167.2">70°C Max 2A</text>
<text x="118.1" y="162.6">21-0000</text>
<text x="152.6" y="162.6">11-104A</text>
<text x="152.6" y="164.2">1608</text>
<text x="152.6" y="165.7">50V</text>
<text x="152.6" y="167.2">X7R</text>
<text x="163.8" y="164.2">1608</text>
<text x="163.8" y="165.7">1/10W</text>
<text x="163.8" y="167.2">70°C Max 2A</text>
<text x="163.8" y="162.6">21-0000</text>
<text x="198.3" y="162.6">11-104A</text>
<text x="198.3" y="164.2">1608</text>
<text x="198.3" y="165.7">50V</text>
<text x="198.3" y="167.2">X7R</text>
<text x="209.5" y="164.2">1608</text>
<text x="209.5" y="165.7">1/10W</text>
<text x="209.5" y="167.2">70°C Max 2A</text>
<text x="209.5" y="162.6">21-0000</text>
<text x="244" y="162.6">11-104A</text>
<text x="244" y="164.2">1608</text>
<text x="244" y="165.7">50V</text>
<text x="244" y="167.2">X7R</text>
<text x="255.2" y="164.2">1608</text>
<text x="255.2" y="165.7">1/10W</text>
<text x="255.2" y="167.2">70°C Max 2A</text>
<text x="255.2" y="162.6">21-0000</text>
<text x="92.3" y="168.9">C</text>
<text x="102.5" y="168.9">P</text>
<text x="115.2" y="168.9">P</text>
<text x="138" y="168.9">C</text>
<text x="148.2" y="168.9">P</text>
<text x="160.9" y="168.9">P</text>
<text x="183.7" y="168.9">C</text>
<text x="193.9" y="168.9">P</text>
<text x="206.6" y="168.9">P</text>
<text x="229.4" y="168.9">C</text>
<text x="239.6" y="168.9">P</text>
<text x="252.3" y="168.9">P</text>
</g>
</svg>
